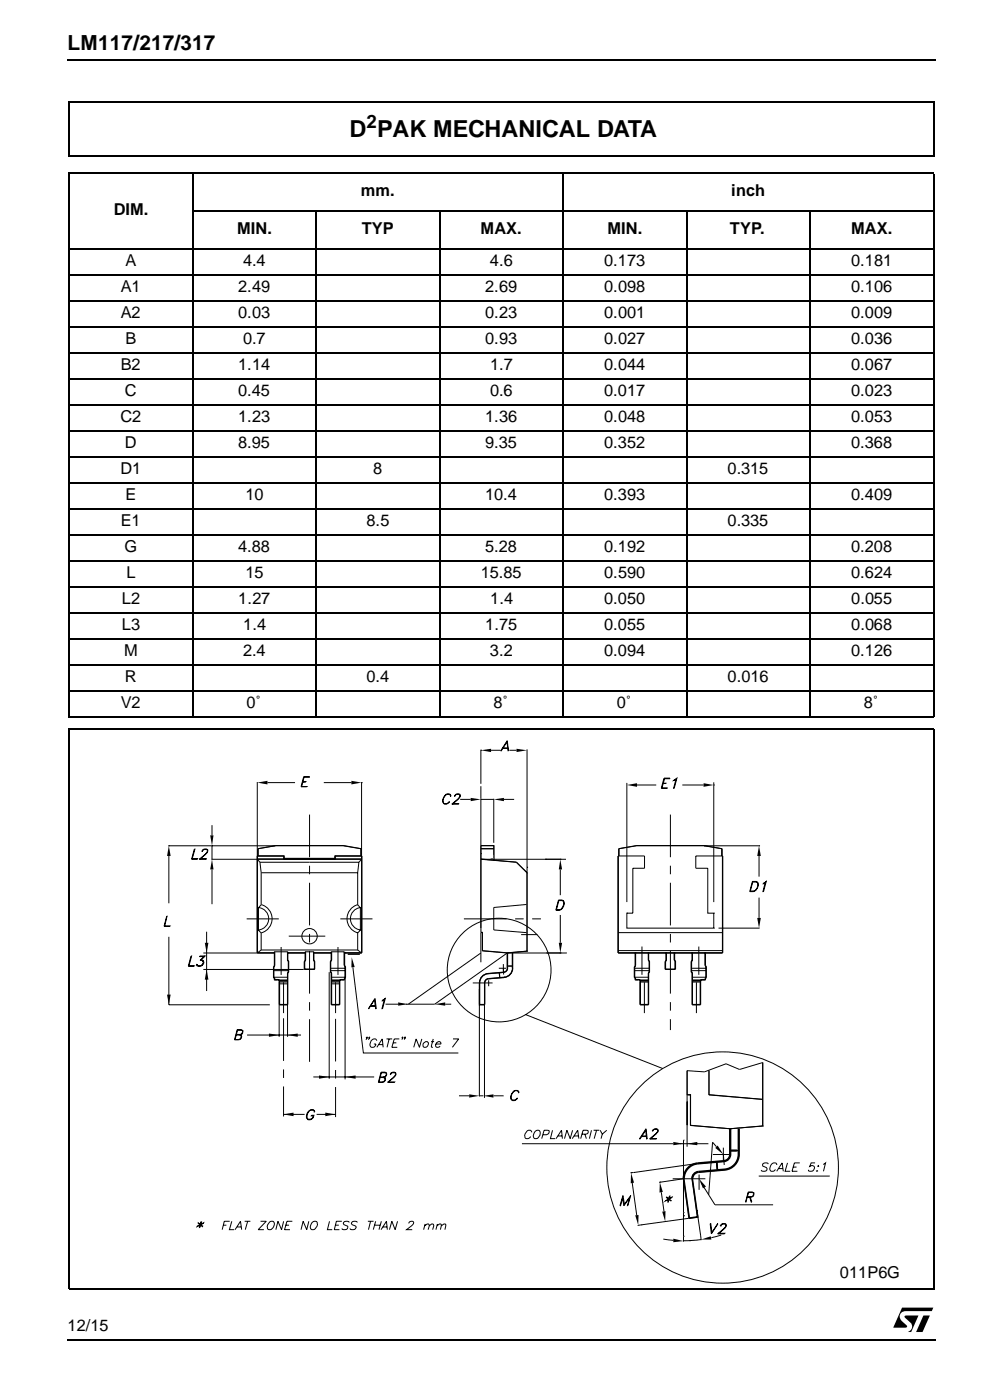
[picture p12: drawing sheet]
<svg xmlns="http://www.w3.org/2000/svg" width="185mm" height="262mm" viewBox="0 0 185 262" stroke-linecap="round" stroke-linejoin="round" font-family="sans-serif">
<path d="M12.5 11.1l.1 .3zM175.1 11.1l.1 .3zM12.5 251.1l.1 .2zM175.1 251.1l.1 .2z" fill="#000"/>
<path d="M12.6 11.3h162.5M12.6 251.2h162.5" fill="none" stroke="#000" stroke-width=".25"/>
<g fill="#fff">
<path d="M166.6 244.9h8.5v5.1h-8.5z"/>
<path d="M168.9 245h6.1l-2.2 4.9h-6.1z"/>
</g>
<path d="M168.9 245.1h5.9l-.3 .7h-4.8a1.05 1.05 0 0 0-1.1 .7 1.05 1.05 0 0 0 .4 1.2l.8 .8v.3l-2.5 .1zM169.5 246.7l2.5-.1-1.3 3.1h-.7a1.04 1.04 0 0 0 .5-1.7l-1-1zM172.9 246.6h1.3l-1.4 3.1h-1.2z" fill="#000"/>
<g fill="#fff">
<path d="M12.6 18.6h162.6v223.9h-162.6z"/>
<path d="M13 136.7h161.8v104.9h-161.8z"/>
</g>
<path d="M13 136.6v105.1M13 136.7h162M174.9 136.7v105.1M12.9 241.7h162" fill="none" stroke="#000" stroke-width=".21"/>
<g fill="#fff">
<path d="M13 25.4l161.9 .1z"/>
<path d="M174.9 25.4v108.7z"/>
<path d="M13 134.1h161.9z"/>
<path d="M13 25.4v108.7z"/>
</g>
<g fill="none" stroke="#000" stroke-width=".21">
<path d="M12.8 32.5h162.2M13 32.6v101.8M35.9 39.6h139.1M36.1 32.3v102.3M59.2 39.5v95.1M82.4 39.5v95.1M105.5 32.3v102.3M128.6 39.5v95.1M151.7 39.5v95.1M174.9 32.6v101.8M12.8 46.7h162.2M12.8 51.6h162.2"/>
<path d="M12.8 56.5h162.2M12.8 61.3h162.2M12.8 66.2h162.2M12.8 71.1h162.2M12.8 76h162.2M12.8 80.9h162.2M12.8 85.7h162.2M12.8 90.6h162.2M12.8 95.5h162.2M12.8 100.3h162.2M12.8 105.2h162.2M12.8 110.1h162.2"/>
<path d="M12.8 115h162.2M12.8 119.9h162.2M12.8 124.7h162.2M12.8 129.6h162.2M12.8 134.5h162.2"/>
</g>
<path d="M13 19v10.2M13 19.2h162M174.9 19.2v10.1M12.8 29.2h162.1" fill="none" stroke="#000" stroke-width=".32"/>
<g fill="#fff">
<path d="M16.5 137.9h154.7v103.3h-154.7z"/>
<path d="M30.7 138.6h126.3v101.9h-126.3z"/>
</g>
<g fill="none" stroke="#000" stroke-width=".19">
<path d="M95 138.9l.2 1.9-.3-1.7-1.1 1.7zM31.5 158.6h20.1M31.6 158.6h.1M36.4 159.2h.1l-.5 1.8h1v.1h-1.1zM39.7 158.6h.1M39.7 154.7v1.9M39.7 158.6v2.5M48.2 146.6v32.1l.7-.6M48.3 159.1l3.3-.6h12.7l3.3 .6M50.1 146.7h5.2M56.7 146.6h.6h-.6M56.9 145.6h1.1v.1h-1.1l-.4 1.8h.9h-1z"/>
<path d="M60.6 146.7h5.2M67.7 146.7h.1M67.7 146.6v32.1M83.3 149.1a.59 .59 0 0 1 .6-.3 .59 .59 0 0 1 .5 .5l-.3-.4a1.16 1.16 0 0 0-1 1.7 .97 .97 0 0 0 1.1-.3l-.1 .2a.64 .64 0 0 1-.8 .3 .64 .64 0 0 1-.4-.8zM84.7 150.7h1.2v.1h-1.3l1.1-.9a.76 .76 0 0 0 .4-.9l-.5-.1-.4 .4-.1-.1a.68 .68 0 0 1 1.1-.2 .76 .76 0 0 1-.4 .9l-1.1 .9M86.2 149.9h2M90.1 140.7h.1M90.1 140.5v6.4M90.1 147.4v26.6M90.1 158.6h2.4v2.7M90.1 149.9h2.4M90.1 159.1h2.4"/>
<path d="M92 140.7h1.7M92.5 149.8v8.2M94.1 140.3h1.1M94.2 140.2h.9M94.4 149.9h1.9M95.4 140.7h1.3M98.7 140.5v23.1l-2-1.9-6.6-.6h15.9M115.9 159.1l3.3-.6h12.7l3.3 .6M117.4 146.8v22.3M119.3 147.2h3.6M124.3 146.8l.5 .1h-.6M124.4 145.9h1.1l-.1 .1h-.9l-.5 1.7 1 .1h-1.1z"/>
<path d="M126.2 146.3l.6-.4-.5 1.9h-.1l.4-1.7zM127.8 147.2h4M131.9 158.6l3.3 .5v1.4M131.9 158.6h.1M133.7 147.2h.1M133.7 146.7v22.4M142.2 158.6h.1M142.3 158.6h-23.1l-3.3 .5v1.4M31.2 171.8l-.4 1.8 1 .1h-1.1zM31.6 175.6v12.8h18.9M31.6 160.5v8.8M35.8 179.2h.1l-.5 1.9h.9h-1z"/>
<path d="M37.5 161h1.1v.1h-1.3l1.1-.9a.76 .76 0 0 0 .4-.8 .62 .62 0 0 0-.9 .1l-.1 .1 .3-.4h.2h.4l.2 .2-.1 .5-1.4 1.2M37.6 180h.1a.65 .65 0 0 1 .4 .8 .65 .65 0 0 1-.9 .3h-.3l-.1-.3 .2 .2a.75 .75 0 0 0 1-.3M38.1 178.7h13.3M38.3 179.3h-.9v-.1h1l-.8 .9M38.3 179.2l-.8 .9h.5l.1 .3M38.7 174.7v11.1M39.6 161.1h8.5M39.7 163v6.5M48.2 160.5h5v.6M48.3 160.5v-1.4l3.3-.5h12.7l3.3 .5v1.4M48.4 170.1a2.11 2.11 0 0 1 1.9 2.1 2.11 2.11 0 0 1-1.9 2.1M48.7 161.7h18.5"/>
<path d="M48.9 163.6h18.1M48.9 163.6v6l-.5 .6v4.2l.5 .5v3.2M48.9 178.1h18.1M49 169.6a2.75 2.75 0 0 1 2 2.6 2.75 2.75 0 0 1-2 2.7M53.2 161h9.5M53.9 178.7h3.3M53.9 180l.1 .2M57.2 180l-.2 .2M58.7 178.7h3.4M58.7 180l.2 .2M62.1 180l-.2 .2M64.5 178.7h3.2"/>
<path d="M67 163.6v6l.5 .6v4.2l-.5 .5M67 174.9v3.2M67 178.1l.7 .6M67 169.6a2.75 2.75 0 0 0-2 2.6 2.75 2.75 0 0 0 2 2.7M67.2 161.7l.5-.6h-19.5l.5 .6 .2 1.9M67.2 161.7l-.2 1.9M67.5 170.1a2.11 2.11 0 0 0-1.9 2.1 2.11 2.11 0 0 0 1.9 2.1M67.7 160.5h-5v.6M90.1 160h.1M90.1 178.7l-13.6 9.6M90.1 161l6.6 .6 2 2v14.7l-3.7 .3-4.6-.4v-3.4h-.3v-16.3h2.4v2.8M95 178.7h11.2"/>
<path d="M95 178.7l-4.7-.4v-3.5h-.2v5.6M95 178.7l-13.6 9.6h-5.4M95 178.7v2.8M96 178.7v2.8M98.6 169.6l-6.1 .5v4.2l6.1 .5M98.7 162.6h.1M98.7 178.3h.1M98.7 163.6v14.7M98.7 178.3l-3.7 .4M102.1 161.1h.1M102.4 178.7h.1M104.6 168.7h.6a.58 .58 0 0 1 .5 .8l-.1 .4a1.16 1.16 0 0 1-1.5 .7z"/>
<path d="M104.7 168.8h.5a.52 .52 0 0 1 .4 .7l-.5 1-.9 .1zM104.9 178.7h.1M104.9 161.1h.1M104.9 163v4.8M104.9 171.5v5.3M115.8 160.5h4.9v2.3h-2.2v8.4h-1.1v2.8h16.3v-2.8h-1.1v-8.4h-2.3v-2.3h5v18.2h-19.5zM115.8 178.2h19.5M115.8 174.8h19.5M117.4 171.2h.1M119 178.7v2.3M121.4 178.7v1.3M121.5 180l.1 .2"/>
<path d="M124.8 178.7v1.3M124.8 180l-.2 .2M126.3 178.7v1.3M126.3 180l.2 .2M129.6 178.7v1.3M129.7 180l-.2 .2M132.1 178.7v2.3M133.7 174h.1M133.7 171.2h.1M134.6 174h7.7M140.9 165.2h.7a.87 .87 0 0 1 .1 1.5l-.6 .5h-.7zM141 165.4h.8a1.15 1.15 0 0 1-.1 1.2 1.15 1.15 0 0 1-1.2 .4z"/>
<path d="M142.2 160.5v3.8M142.2 168.3v3.8M142.9 165.6l.6-.4-.5 2h-.1l.4-1.8-.4 .3zM36.9 180.9l.2 .2M37.9 180.1l.2 .1v.4l-.5 .5M38.1 181.8h18.8M44.3 193.9l.9 .1v.6l-.3 .3h-1l.5-1.9h.8l.3 .2-.2 .7-.4 .1M44.9 193.9a.53 .53 0 0 0 .5-.7l-.9-.1-.5 1.8 1-.1 .2-.6-.9-.2M46.3 194h10.1M51.2 183.2h2.7M51.2 182h2.8M51.2 181.3v2"/>
<path d="M51.3 183.2l.1 .3M51.4 183.5v.2h.6M51.4 181l-.1 .3M52 183.7l.3 .2M52.1 183.7h1.8M52.3 188.4h1.6M52.3 184v10.4M52.3 183.9h1.6M52.3 184.1h1.6M52.3 184.4h1.6M53.9 180v-1.6h-2.5v2.6M53.9 182.5v11.9"/>
<path d="M54 180.3v2M54 182.2l-.1 .3M57 180.3v1.5h1.9v-1.5M57.2 180v-1.6h1.5v1.6M61.7 182.3v19.9M61.9 181.5h2.7M61.9 182h2.7M61.9 180.3v2M61.9 182.2l.2 .3M62.1 182.5v5.9h1.5v-4.4M62.1 183.2h2.5M62.1 183.9h1.5"/>
<path d="M62.1 184.1h1.5M62.1 184.4h1.5M62.1 183.7h1.7M62.1 180v-1.6h2.4v2.6M63.9 183.7l-.3 .2M64.5 183.5v.2h-.6M64.5 181l.2 .3M64.6 181.3v21.1M64.7 183.2l-.2 .3M66.1 181.4l2 16h17.8M68.7 194.4v.2zM68.8 194.6l-.3 .3"/>
<path d="M69.2 194.4l-.1 .2zM69.2 194.6l-.2 .3M69.3 188.7h1.1M69.4 188.5h.9M70.2 187.2l.3 1.9h-.1l-.3-1.7-1.1 1.7zM70.6 195.1a.62 .62 0 0 0-.7-.3 .62 .62 0 0 0-.5 .6 .66 .66 0 0 0 .2 .9 .66 .66 0 0 0 .8-.6h-.4M70.6 196.3l1-1.5 .2 1.5M70.9 195.8h.8M71.6 187.5l.6-.3-.6 1.9h-.1l.5-1.7-.4 .2zM72.2 188.3h2.4M72.4 194.8h1M72.9 194.8l-.4 1.5"/>
<path d="M73.6 195.5h.6M74.8 194.8h-1l-.4 1.5h1M75.4 194.4v.2zM75.5 194.6l-.3 .3M75.9 194.4l-.1 .2zM75.9 194.6l-.2 .3M79 194.8l-.4 1.5-.7-1.5-.4 1.5M79.4 195.5l.3-.2h.3a.58 .58 0 0 1 .1 .8 .58 .58 0 0 1-.9 0v-.4zM80.7 195.3h.6M81.1 194.8l-.3 1.3v.2h.3M81.6 195.7a.42 .42 0 0 0 .1 .6 .42 .42 0 0 0 .6 0l.1-.2M81.8 195.5l.3-.2h.3l.2 .3-.1 .1h-.9z"/>
<path d="M83.4 188.3h1.1M84.8 194.8h1.1l-1.2 1.5M88.5 184.3h3.8M89.8 188.4h.9M89.8 184.3v21.3M90.7 184.3v21.5M91.4 182.5a1.73 1.73 0 0 0-1.6 1.8M91.5 183.5a.77 .77 0 0 0-.7 .8M91.5 183.8v1.1M93.4 181.5h1.4M93.5 182.4l.1 .9M93.5 182.5l.1 .7"/>
<path d="M94.3 180.7v1.5M94.3 181.5v1.2M94.3 182.3l-2.9 .2M94.4 183.3l-2.9 .2M95 181.1h1M95 181.5a.77 .77 0 0 1-.7 .8M96 181.5a1.73 1.73 0 0 1-1.6 1.7M98.5 190.2l25.6 10.1M118.8 181.5h2.8M118.8 183.2h2.6M118.8 182h2.8M118.8 181.3v2"/>
<path d="M118.9 183.2l.1 .3M119 183.5v.2h.6M119 181l-.1 .3M119.6 183.7l.3 .2M119.7 183.7h1.7M119.9 183.9h1.5M119.9 184.1h1.5M121.6 180.3v2M121.6 182.2l-.1 .3-.1 5.9h-1.5v-4.4M124.6 180.3v1.5h1.8v-1.5M129.5 181.5h2.7M129.5 182h2.7"/>
<path d="M129.5 180.3v2M129.5 182.2l.2 .3-.1 5.9h1.6v-4.4M129.6 183.2h2.6M129.6 183.9h1.6M129.6 184.1h1.6M129.6 183.7h1.8M131.5 183.7l-.3 .2M132.1 183.5v.2h-.7M132.1 181l.2 .3M132.2 181.3v2M132.3 183.2l-.2 .3M142.9 199.2v11.9l-6.1 .5-7.5-.6v-5.8h-.6v-4.5"/>
<path d="M53.1 208.9h4M57.7 208.5l.1-.2a.59 .59 0 0 1 .7-.3 .59 .59 0 0 1 .5 .5l-.3-.3a1.01 1.01 0 0 0-1 .3 1.01 1.01 0 0 0-.1 1.2 .67 .67 0 0 0 .7 .1 .67 .67 0 0 0 .4-.6h-.4v-.1h.5a.78 .78 0 0 1-.5 .7 .78 .78 0 0 1-.9-.1 1.27 1.27 0 0 1 .3-1.2zM58.7 201.9h11.4M59.3 208.9h3.5M71.2 201.9l.9 .1 .1 .6-.3 .3h-1l.5-1.9 .9 .1a.59 .59 0 0 1-.5 .9M71.8 201.9l.4-.1 .2-.4-.1-.2-.9-.1-.4 1.8h.6l.4-.3v-.5l-.8-.1M72.7 202.9h1.2h-1.3l1.5-1.3v-.4l-.6-.1-.4 .4a.65 .65 0 0 1 1-.3 .71 .71 0 0 1-.4 .8l-1 .9M86 205.4h1.9M89.8 205.4h.7M92.4 205.4h1.9M96.3 204.5a.65 .65 0 0 1 .9 .2l-.1 .2-.2-.4a1.16 1.16 0 0 0-1.1 1.7 .97 .97 0 0 0 1.2-.3l-.2 .2a.64 .64 0 0 1-.8 .2 .64 .64 0 0 1-.4-.7zM97.8 214.4h28.3"/>
<path d="M99.6 212.3l-.2-.3a.98 .98 0 0 0-1.1 1.2 .63 .63 0 0 0 1.1-.1M100.2 212.1l.4-.2a.71 .71 0 0 1 .6 .6 .71 .71 0 0 1-.4 .7l-.4 .3-.3-.1a.98 .98 0 0 1 .1-1.3zM101.7 212.7h.7l.3-.1 .2-.4-.1-.2-.9-.1-.4 1.6M103.5 211.9l-.4 1.6h.9M104.2 213.5l1-1.6 .1 1.6M104.5 213h.8M107.2 213.5l1-1.6 .2 1.6M107.2 211.9l-.4 1.6-.6-1.6-.5 1.6M107.5 213h.8M109 212.6l1-.1 .2-.2-.1-.3-.9-.1-.4 1.6M109.5 212.6l.3 .9M110.8 211.9l-.4 1.6"/>
<path d="M111.2 211.9h1M111.7 211.9l-.4 1.6M112.4 211.9l.4 .7-.2 .9M113.6 211.9l-.8 .7M118.2 219.9h.1M118.7 219.8l-.6 .1M118.7 219.8h.1M120.1 213.1h1.1M120.2 213h.9M121 211.6l.2 1.9h-.1l-.2-1.6-1.1 1.6zM121.8 213.5h1.2h-1.3l1-.9a.71 .71 0 0 0 .4-.8h-.7l-.2 .3a.65 .65 0 0 1 1-.3 .71 .71 0 0 1-.4 .8l-1 .9M127.3 214.4h5.4"/>
<path d="M128 213.7h.1M128 213.7v18.1M128.7 205.3h.6v5.7l7.4 .6M130.6 218.1l-11.9 1.7M130.7 218.1a2.88 2.88 0 0 0-2.6 2.9M130.8 219.7a1.28 1.28 0 0 0-1.1 1.3M133.5 216.4h3M134.2 215l-.7-.9-.8 9.9M134.4 219.1l-.2-1.3 .2 1.6M135.5 215.2v2.4M135.5 216.4l.1 2M135.6 217.7l-4.9 .4"/>
<path d="M135.7 219.3l-4.9 .5M136.7 211.6l6.1-.5v-11.9l-4.3 1.3-2.5-1.1-4.1 1.5-3.2-.2v14.3M136.7 211.6v4.8M136.7 215.7h1.6M136.8 216.4a1.28 1.28 0 0 1-1.2 1.3M138.3 211.6v4.8M138.4 216.4a2.88 2.88 0 0 1-2.7 2.9M142.8 211.1h.1M142.9 206.1l-10.1-.9v-4.5v4.6l10 .8M143.9 218.2a.59 .59 0 0 0-.6-.2 .59 .59 0 0 0-.5 .5l.8 .4 .1 .2a.65 .65 0 0 1-1.1 .3M145.5 218.4v-.2a.68 .68 0 0 0-.7-.2 .68 .68 0 0 0-.5 .6l-.1 .7 .1 .2a.68 .68 0 0 0 .9-.2M145.5 219.6l1-1.6 .2 1.6"/>
<path d="M145.8 219.1h.8M147.5 218l-.5 1.6h1M148.6 218.8h.6M149.8 218h-1l-.5 1.6h1M152.7 218h-.8l-.3 .7 .4-.2a.44 .44 0 0 1 .5 .5 .74 .74 0 0 1-1.1 .5v-.2M152.9 219.5h.2zM153.2 218.6l.1-.1v.1zM154.2 218.3l.4-.3-.4 1.6M37.1 229.2l.4 .3 .1-.4h.1l-.1 .4 .5-.3-.5 .4 .4 .3-.1 .1-.3-.3-.2 .4 .1-.4-.6 .3 .6-.4zM37.5 229.6h.1M37.5 229.5l.1 .2M37.6 229.5l-.1 .2"/>
<path d="M41.8 229.7h.6M43 229h-1l-.4 1.5M43.4 229l-.4 1.5h.9M44 230.5l1-1.5 .3 1.5M44.4 230h.8M45.8 229h1.1M46.4 229l-.5 1.5M48.8 229h1.1l-1.5 1.5h1M50.6 229h.5a.92 .92 0 0 1 .1 1 .92 .92 0 0 1-1 .5l-.1-.2a1.23 1.23 0 0 1 .5-1.3zM53.1 229l-.4 1.5-.6-1.5-.4 1.5M53.5 229.7h.6M54.8 229h-1.1l-.4 1.5h1"/>
<path d="M57.8 229l-.4 1.5-.6-1.5-.4 1.5M58.5 229.2a.55 .55 0 0 1 .6-.2 .55 .55 0 0 1 .4 .6l-.3 .5a.56 .56 0 0 1-.5 .4 .56 .56 0 0 1-.6-.4zM61.7 229l-.4 1.5h.9M62.8 229.7h.7M64 229h-1l-.4 1.5h1M65.4 229.2a.67 .67 0 0 0-1.1 .2l.1 .2 .7 .3a.58 .58 0 0 1-.3 .7 .58 .58 0 0 1-.8-.3M66.9 229.2a.67 .67 0 0 0-1.1 .2l.1 .2 .8 .3a.48 .48 0 0 1-.5 .6h-.6l-.1-.2M68.9 229h1.1M69.4 229l-.4 1.5M70.1 229.7h1.1M70.4 229l-.5 1.5M71.4 230.5l1-1.5 .1 1.5"/>
<path d="M71.4 229l-.4 1.5M71.7 230h.8M74.5 229l-.5 1.5-.6-1.5-.5 1.5M76.5 229.4a.51 .51 0 0 1 .5-.4 .51 .51 0 0 1 .5 .2l-.4 .6-1 .7h1.1M79.6 229.8l.4-.3 .4 .1v.2l-.2 .7M79.6 229.5l-.3 1M80.4 229.8l.5-.3 .3 .1v.2l-.2 .7M81.9 229.8l.4-.3 .4 .1-.2 .9M81.9 229.5l-.3 1M82.7 229.8l.5-.3 .3 .1-.2 .9M116.7 224.1l.3 1.7 1.1-1.7-.5 1.9 .3-1.4-1.1 1.4-.2-1.4-.4 1.4h-.1zM118.4 221.8l.9 6"/>
<path d="M120 229.6l-.6 .1M120.1 229.6h.1M123.6 221.6h.1M123.9 223.5l.5 3.6M124.2 232.3l1.9 .2M124.9 224.4l.4 .3 .1-.5h.1l-.2 .5 .6-.3-.6 .4 .4 .3-.4-.2-.2 .5 .1-.5-.6 .2 .6-.3-.4-.3zM125.2 224.8h.1M125.3 224.7v.2M125.3 224.7l-.1 .2M126 221h6.1M128 227.3h.1M128 231.8h.1"/>
<path d="M128 228h.1M128 227.9h.1M128 221h.1M128 231.8v1M128 221l-4.5 .7M128.1 221.2l1 7.2M129 228.4l-8.9 1.2M129.1 228.4h.1M129.1 232.6h.1M129.6 221l1.1 7.2-1.6 .2M130.5 226.9l.8 5.6M130.5 227.6h.1"/>
<path d="M130.5 226.9h.1M130.9 220.2v2.9M131.3 221.7l2.6 4.2h10.9M131.3 232.4l-3.2 .2M133 229.4h.1l.2 1.6 1.2-1.6-1.3 1.9zM134.6 231.2h1.2l-.1 .1h-1.3l1.4-1.2 .1-.2v-.3l-.5-.1-.4 .4-.1-.2a.7 .7 0 0 1 1.1-.1 .76 .76 0 0 1-.4 .8l-1.1 .9M135.1 231.5l-1.9 .5M140 224.4h.6a.53 .53 0 0 0 .5-.8h-.9l-.6 1.8 .5-1.9h.8l.3 .1-.2 .7-.4 .2h-.6M140.4 224.5l.3 .9h.1l-.3-.9M142.1 220.5h13.3"/>
<circle cx="58" cy="175.5" r="1.44"/>
<circle cx="93.5" cy="181.9" r="9.7"/>
<circle cx="135.3" cy="218.9" r="21.7"/>
</g>
<g fill="#000">
<path d="M39.4 156.6h.6l-.3 2zM48.2 146.7l1.9-.3v.7zM65.8 146.4l1.9 .3-1.9 .4zM88.2 149.6l1.9 .3-1.9 .3zM90.1 140.7l1.9-.3v.6zM92.5 149.9l1.9-.3v.6zM96.7 140.4l2 .3-2 .3zM117.4 147.2l1.9-.4v.7zM131.8 146.8l1.9 .4-1.9 .3zM31.6 158.6l.4 1.9h-.7zM38.4 176.8h.6l-.3 1.9zM39.7 161.1l.3 1.9h-.6z"/>
<path d="M104.7 176.8h.6l-.4 1.9zM104.9 161.1l.4 1.9h-.6zM141.8 172.1h.7l-.3 1.9zM142.2 158.6l.3 1.9h-.7zM31.3 186.5h.7l-.4 1.9zM38.7 181.8l.3 1.9h-.6zM50.4 193.8l1.9 .2-1.9 .4zM53.9 194l1.9-.2v.6zM65.9 179.4l.5 1.9-.6 .1zM74.6 187.9l1.9 .4-1.9 .2zM81.4 188.3l2-.4v.6zM53.1 208.9l1.9-.3v.7z"/>
<path d="M59.7 201.6l2 .3-2 .3zM60.9 208.6l1.9 .3-1.9 .4zM64.6 201.9l2-.3v.6zM87.9 205.2l1.9 .2-1.9 .4zM90.5 205.4l1.9-.2v.6zM126.1 214.1l1.9 .3-1.9 .3zM128.7 214.4l1.9-.3v.6zM134.4 214.8l1.1 1.6-1.5-1.2zM118.2 219.9l.5 1.8-.6 .1zM119 227.8h.6l-.1 1.9zM123.6 221.6l.5 1.9-.6 .1zM124 227.2l.6-.1v1.9z"/>
<path d="M126.1 232.2l1.9 .5-1.9 .2zM130.9 221l1.3 1.5-.5 .3zM131.3 232.4l1.8-.6 .1 .6z"/>
</g>
<g fill="none" stroke="#000" stroke-width=".19" stroke-dasharray="8 1.6 1.6 1.6" stroke-linecap="butt">
<path d="M58 152.7v47.1M125.6 152.7v40.4M52.2 172.3h-6M52.7 177.5v5.3M54.1 175.5h6.8M63.3 177.5v5.3M63.7 172.3h6.1M86.9 172.3h14.4M97.6 175.2h3M120.2 177.5v5.3M130.9 177.5v5.3M53.1 184.2v5.7"/>
<path d="M53.1 190.9v18.4M62.8 184.2v5.7M62.8 191v18.4M120.7 184.2v5.7M130.4 184.2v5.7"/>
</g>
<g fill="none" stroke="#000" stroke-width=".26">
<path d="M48.3 159.1v1.4M67.6 159.1v1.4M115.9 159.1v1.4M135.2 159.1v1.4M48.2 161h19.6M51.4 178.6h-3.2v-18.1h5v.5h9.6v-.5h5v18.1h-3.3M51.4 178.4l-.1 4.8 .1 .5h.8l.1 .2v4.4h1.6v-5.8l.1-.3-.1-3.8M53.9 178.6h3.3M57.2 178.4l-.2 3.3h1.9l-.2-3.3M58.7 178.6h3.4M62.1 178.4v1.6l-.2 .2v2l.2 .3v5.8h1.5v-4.4l.2-.2h.7l.2-.5-.2-4.8M65.1 178.9h2.3"/>
<path d="M95 178.6v2.9a.77 .77 0 0 1-.7 .8l-2.9 .2a1.73 1.73 0 0 0-1.6 1.8v4h1v-4a.77 .77 0 0 1 .7-.8l2.9-.3a1.73 1.73 0 0 0 1.6-1.7v-2.9M115.8 160.5v18.1h19.5v-18.1M119 178.6l-.1 4.6 .1 .5h.8l.1 .2v4.4h1.6v-5.8l.1-.3-.1-3.6M124.8 178.6l-.2 3.1h1.9l-.2-3.1M129.7 178.6v1.4l-.2 .2v2l.2 .3v5.8h1.5v-4.4l.1-.2h.8l.2-.5-.2-4.6"/>
</g>
<path d="M91.9 161h.6" fill="none" stroke="#e02a31" stroke-width=".19" stroke-dasharray="1.6 .8" stroke-linecap="butt"/>
<path d="M92.5 160.3v.7" fill="none" stroke="#e02a31" stroke-width=".19"/>
<path d="M136.8 211.6v4.8a1.28 1.28 0 0 1-1.2 1.3l-4.9 .4a2.88 2.88 0 0 0-2.6 2.9M138.4 211.6v4.8a2.88 2.88 0 0 1-2.7 2.9l-4.9 .4a1.28 1.28 0 0 0-1.1 1.3" fill="none" stroke="#000" stroke-width=".43"/>
<path d="M134.2 218l.1 1.2M136.8 215.7h1.2M136.9 215.7h1.2M128.1 221l1 7.4 1.6-.2-1-7.2" fill="none" stroke="#000" stroke-width=".32"/>
<text font-size="4.4" x="65.5" y="25.7">D PAK MECHANICAL DATA</text>
<text font-size="3.9" x="12.6" y="9.5">LM117/217/317</text>
<text font-size="3.5" x="68.7" y="23.9">2</text>
<g font-size="3.1">
<text x="21.3" y="40.3">DIM.</text>
<text x="67.6" y="36.8">mm.</text>
<text x="137" y="36.8">inch</text>
<text x="44.4" y="43.9">MIN.</text>
<text x="67.8" y="43.9">TYP</text>
<text x="90" y="43.9">MAX.</text>
<text x="113.8" y="43.9">MIN.</text>
<text x="136.7" y="43.9">TYP.</text>
<text x="159.4" y="43.9">MAX.</text>
<text x="23.5" y="49.9">A</text>
<text x="45.5" y="49.9">4.4</text>
<text x="91.8" y="49.9">4.6</text>
<text x="113.2" y="49.9">0.173</text>
<text x="159.4" y="49.9">0.181</text>
<text x="22.6" y="54.8">A1</text>
<text x="22.6" y="59.6">A2</text>
<text x="44.6" y="54.8">2.49</text>
<text x="44.6" y="59.6">0.03</text>
<text x="90.9" y="54.8">2.69</text>
<text x="90.9" y="59.6">0.23</text>
<text x="113.2" y="54.8">0.098</text>
<text x="113.2" y="59.6">0.001</text>
<text x="159.4" y="54.8">0.106</text>
<text x="159.4" y="59.6">0.009</text>
<text x="23.5" y="64.5">B</text>
<text x="45.5" y="64.5">0.7</text>
<text x="90.9" y="64.5">0.93</text>
<text x="113.2" y="64.5">0.027</text>
<text x="159.4" y="64.5">0.036</text>
<text x="22.6" y="69.4">B2</text>
<text x="44.6" y="69.4">1.14</text>
<text x="91.8" y="69.4">1.7</text>
<text x="113.2" y="69.4">0.044</text>
<text x="159.4" y="69.4">0.067</text>
<text x="23.4" y="74.2">C</text>
<text x="44.6" y="74.2">0.45</text>
<text x="91.8" y="74.2">0.6</text>
<text x="113.1" y="74.2">0.017</text>
<text x="159.4" y="74.2">0.023</text>
<text x="22.6" y="79.2">C2</text>
<text x="44.6" y="79.2">1.23</text>
<text x="90.9" y="79.2">1.36</text>
<text x="113.2" y="79.2">0.048</text>
<text x="159.4" y="79.2">0.053</text>
<text x="22.6" y="88.9">D1</text>
<text x="23.4" y="84">D</text>
<text x="44.6" y="84">8.95</text>
<text x="69.9" y="88.9">8</text>
<text x="90.9" y="84">9.35</text>
<text x="113.1" y="84">0.352</text>
<text x="136.3" y="88.9">0.315</text>
<text x="159.4" y="84">0.368</text>
<text x="23.5" y="93.8">E</text>
<text x="45.9" y="93.8">10</text>
<text x="90.9" y="93.8">10.4</text>
<text x="113.2" y="93.8">0.393</text>
<text x="159.4" y="93.8">0.409</text>
<text x="22.6" y="98.6">E1</text>
<text x="68.7" y="98.6">8.5</text>
<text x="136.3" y="98.6">0.335</text>
<text x="23.3" y="103.5">G</text>
<text x="44.6" y="103.5">4.88</text>
<text x="90.9" y="103.5">5.28</text>
<text x="113.1" y="103.5">0.192</text>
<text x="159.4" y="103.5">0.208</text>
<text x="22.8" y="113.2">L2</text>
<text x="23.7" y="108.4">L</text>
<text x="44.6" y="113.2">1.27</text>
<text x="45.9" y="108.4">15</text>
<text x="90" y="108.4">15.85</text>
<text x="91.8" y="113.2">1.4</text>
<text x="113.2" y="108.4">0.590</text>
<text x="113.2" y="113.2">0.050</text>
<text x="159.4" y="113.2">0.055</text>
<text x="159.4" y="108.4">0.624</text>
<text x="22.8" y="118.2">L3</text>
<text x="45.5" y="118.2">1.4</text>
<text x="90.9" y="118.2">1.75</text>
<text x="113.2" y="118.2">0.055</text>
<text x="159.4" y="118.2">0.068</text>
<text x="23.2" y="123">M</text>
<text x="45.5" y="123">2.4</text>
<text x="91.8" y="123">3.2</text>
<text x="113.2" y="123">0.094</text>
<text x="159.4" y="123">0.126</text>
<text x="23.4" y="127.9">R</text>
<text x="68.7" y="127.9">0.4</text>
<text x="136.3" y="127.9">0.016</text>
<text x="22.6" y="132.8">V2</text>
<text x="46.2" y="132.8">0˚</text>
<text x="92.4" y="132.8">8˚</text>
<text x="115.5" y="132.8">0˚</text>
<text x="161.8" y="132.8">8˚</text>
<text x="155.2" y="239.5">P011P6G</text>
</g>
<text font-size="3" x="12.6" y="249.5">12/15</text>
</svg>
